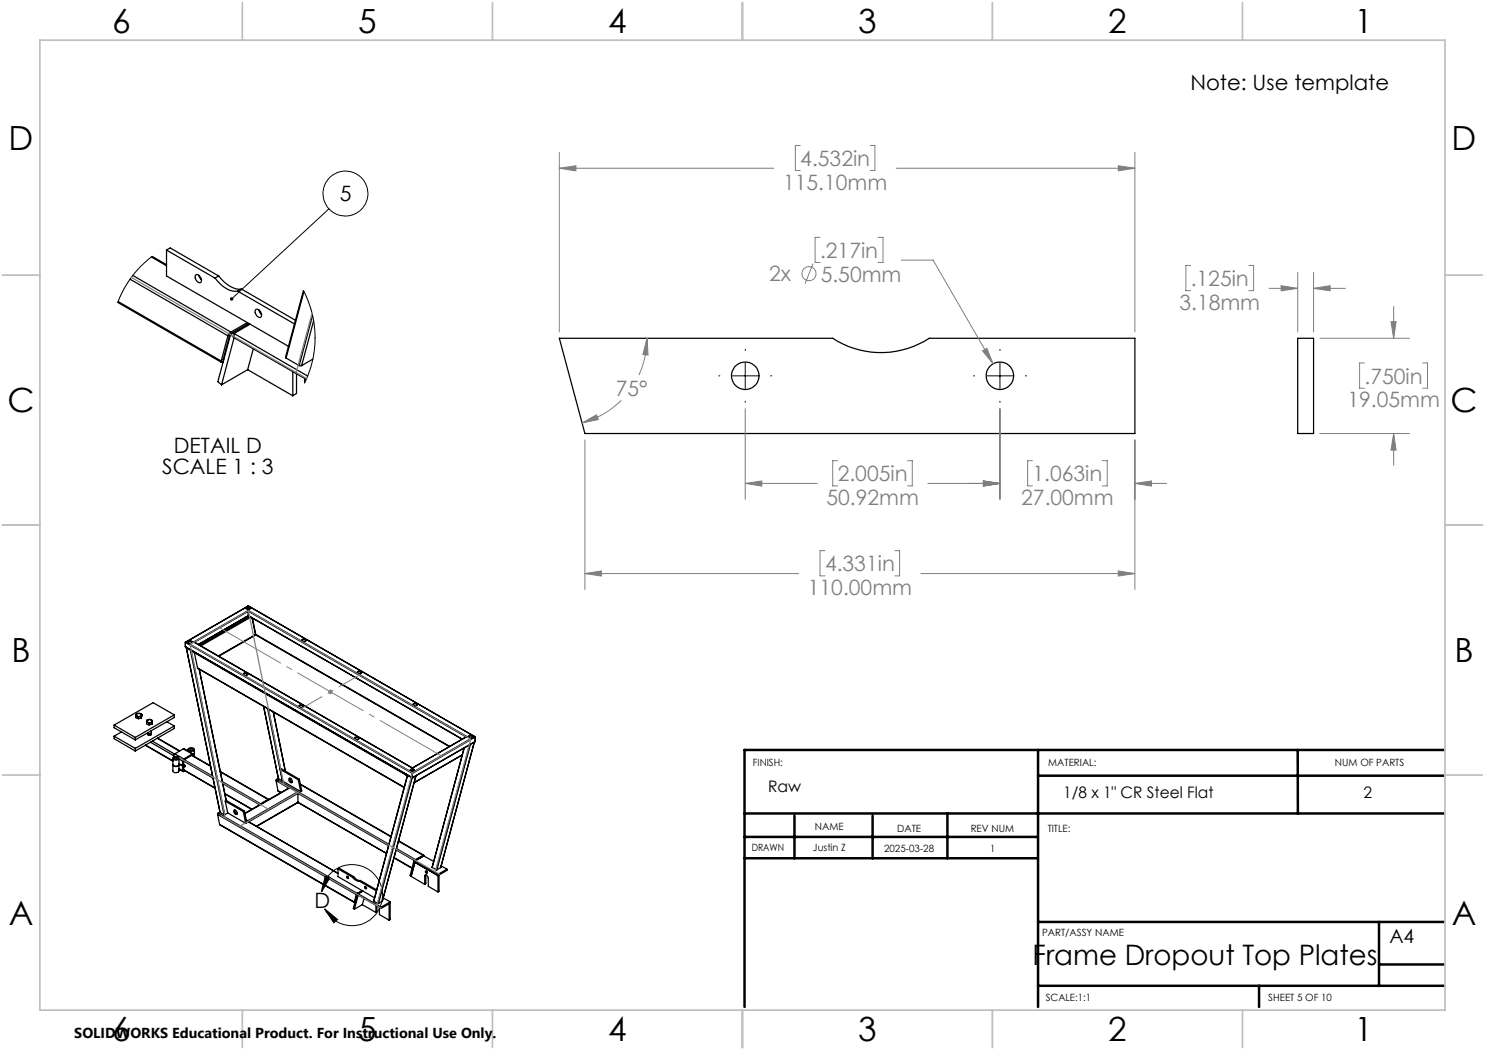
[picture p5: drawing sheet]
<svg xmlns="http://www.w3.org/2000/svg" width="297mm" height="210mm" viewBox="0 0 297 210" stroke-linecap="round" stroke-linejoin="round" font-family="sans-serif">
<g fill="none" stroke="#000" stroke-width=".25">
<path d="M26 55.8l19.6 11.4M26.6 55.1l19.6 11.3M30.3 51.4l3 1.8M30.4 51.3l2.9 1.6M33.3 50l9.7 5.6M33.3 50l.7-.4 9.7 5.6M33.3 50v5.2l24.4 14.1M39.2 55a1.01 1.01 0 0 1 .9 .5 1.01 1.01 0 0 1-.1 1 1.08 1.08 0 0 1-.8-1.5zM39.8 55.1l.1 .4 .4 .5M43 55.6a5.3 5.3 0 0 0 4.6 2.6M43.7 55.2a5.4 5.4 0 0 0 4.6 2.6M43.7 55.2l-.7 .4"/>
<path d="M47.6 58.2l11.3 6.6M48.3 57.8l-.7 .4M48.3 57.8l10.8 6.3M60.7 58.1l-3.6 13.3 .1 .2M60.8 58.3l-3.6 13.3M23.6 60.5l20.7 12M23.6 60.3l20.6 11.9M44.2 72.2a.22 .22 0 0 0 .2 .3 .22 .22 0 0 0 .3-.2M44.6 72h.1M44.8 72h-.1M45.6 67.2l-1.4 5M46 66.9l-1.4 5.1"/>
<path d="M46 66.9l.1 .1M46.1 66.8l-.1 .1M46.1 66.8l.1 .1M46.1 66.9l-2.5 9.4 .7 .7M46.1 66.9l.7 .6M46.2 66.4l-.4 .4-.2 .4M46.8 67.5h.1M46.8 66.7v.8M46.8 66.7l14.7 8.5M46.8 67.5l14.4 8.4M46.8 67.5l-2.5 9.5M49.5 64.5l-3.3 1.9"/>
<path d="M49.5 73.9l9.1 5.3M49.5 73.9l-5.2 3.1M49.7 64.7l-3.6 2.1M49.8 64.8l-3.7 2.1M50 64.8l-3.2 1.9M50.7 69.8l-1.2 4.1M51.2 61.9a1.02 1.02 0 0 1 .9 .5 1.02 1.02 0 0 1 0 1.1 1.12 1.12 0 0 1-.9-1.6zM51.8 62l.1 .5 .4 .4M57.2 71.6l2.6 1.5M58.6 74.3v4.9M59.3 74.7v4l-.7 .5M59.8 73.1h.5"/>
<path d="M60.9 75.7v.9M62.5 63.1l-2.7 10M62.6 71.8l-2.3 1.3M62.7 64.2l-2.4 8.9M111.9 67.7h54.6a17.7 17.7 0 0 0 19.3 0h41.2v19h-110zM259.5 67.7h3.2v19h-3.2zM37.1 129.4l45.4 26.2M37.1 128.5l45.4 26.2M37.1 129.4l45.4 26.1M37.1 128.5v.9M37.2 128.4l-.1 .1M37.2 128.4l45.3 26.1"/>
<path d="M37.2 128.4h.3M37.3 129.5l.8 .5M37.3 129.5l6.7 33M37.5 128.4l.4 .2 .6-.2M37.5 128.4a.51 .51 0 0 1 .5-.3 .51 .51 0 0 1 .5 .3M37.6 128.4l.3-.1 .5 .1M38.1 130h.1M38.1 130l6.7 32.9M38.2 130l6.7 32.9M38.3 130.1l42.9 24.9M38.3 130.1l42.9 24.8M38.3 130.1h.1"/>
<path d="M38.5 128.4h.2M38.7 128.4h.1zM38.7 128.4l43.8 25.2M38.9 130.6l.6 3M39.5 133.6l41.3 23.9M39.5 133.6l41.3 23.8M48.7 134.9a.59 .59 0 0 1 .8 0M48.7 134.7a.43 .43 0 0 1 .5-.2 .43 .43 0 0 1 .3 .4 .5 .5 0 0 1-.8-.1zM49.2 121.5h.1a.37 .37 0 0 1 .5-.2 .37 .37 0 0 1 .2 .5 .42 .42 0 0 1-.5 .1 .42 .42 0 0 1-.3-.4zM49.2 121.7a.6 .6 0 0 1 .9 0M49.6 123.2l.2 .1M49.7 122.1v.2"/>
<path d="M49.7 121.2h.1M49.7 123.1h.1M49.7 121.2l-12.6 7.2M49.7 123.1l-10 5.8 10-5.8M49.7 121.2l45.3 26.1M49.7 123.1l42.8 24.7M49.7 122.1l-11 6.3M49.7 121.2l-12.5 7.2M49.7 121.2v.9M49.7 122.3v.8M49.7 121.2l45.2 26.1M49.7 122.1l43.7 25.2"/>
<path d="M49.7 122.3l-10.8 6.1M49.7 122.3l43.5 25.1M49.9 123.3l-9.9 5.7M50.2 123.4l-10 5.8M50.4 123.6l.7 3.3M50.5 123.6l.7 3.3M51.1 126.9l.1 .1M51.1 126.9l-7.4 4.3M51.2 126.9v.1M51.2 127l-7.5 4.3M51.2 127l38.7 22.3M51.2 126.9l38.8 22.4"/>
<path d="M60.4 128.1a.59 .59 0 0 1 .8 0M60.5 127.9l.1-.1a.34 .34 0 0 1 .4 0 .34 .34 0 0 1 .1 .5h-.1a.38 .38 0 0 1-.4 0 .38 .38 0 0 1-.2-.4zM71.5 134.5a.63 .63 0 0 1 .9 0M71.6 134.3h.1a.38 .38 0 0 1 .4-.1 .38 .38 0 0 1 .2 .4 .44 .44 0 0 1-.5 .1 .44 .44 0 0 1-.3-.3zM22.8 147.2l4.3 2.5M22.8 147.2v.5l4.3 2.5M22.8 145v.5l4.3 2.5M22.8 145l4.3 2.5M24.3 146.4l-1.5 .8M27.1 147.5v.5M27.1 149.7v.5M27.2 143.2l.2 .1"/>
<path d="M27.2 143.2v.3l.5 .2M27.2 142.9l.2 .4M27.2 142.9v.3M27.4 143.3h.6M27.4 143.3l.3 .1M27.6 142.7l-.4 .2M27.6 142.7l.5 .1M27.7 143.4v.3M28 143.3h.3M28 143.3l-.3 .1M28.1 142.8l.2 .2M28.1 142.8l.3 .1"/>
<path d="M28.3 143.3v.3M28.3 143.6l-.6 .1M28.3 143l-.3 .3M28.3 143v.3M28.4 142.9l-.1 .1M28.4 142.9l-.1 .7M29 149l5.6 3.3M29.1 149l5.5 3.1M29.3 144.4l.3 .1M29.3 144.4v.4l.5 .2M29.4 144.2l.2 .3M29.4 144.2l-.1 .2"/>
<path d="M29.6 144.5h.5M29.6 144.5l.2 .1M29.6 146.5l.1 .3M29.6 146.9l.3-.1 .3 .2-.2-.1-.4 .1M29.6 146.7a.29 .29 0 0 0 .3 .4 .29 .29 0 0 0 .3-.4v.2l-.3 .1M29.7 143.9l-.3 .3M29.7 143.9l.5 .1M29.7 146.7l.4 .1M29.7 147h.4M29.7 146.7l-.1 .2M29.7 146.8l-.1 .1M29.8 144.6v.4"/>
<path d="M30.1 146.8l.1 .1-.1-.1M30.1 146.8l.1 .1M30.1 148.4l4.6 2.7M30.1 144.5l-.3 .1M30.2 144l.2 .3M30.2 146.2v.4l-.5 .2M30.2 144l.3 .1M30.4 144.5h-.3M30.4 144.5v.3M30.4 144.8l-.6 .2M30.4 144.3l-.3 .2M30.4 144.3v.2"/>
<path d="M30.5 144.1l-.1 .2M30.5 144.1l-.1 .7M30.5 148.2l4.4 2.6M31.5 147.7l4.4 2.5M31.5 147.6l4.4 2.6M33.4 144.3l1.5 .9M34.6 152.9a.68 .68 0 0 0 .6 .4 .68 .68 0 0 0 .6-.4M34.6 153v1.2a.68 .68 0 0 0 .6 .3 .68 .68 0 0 0 .6-.3v-1.2M34.6 152.9a.71 .71 0 0 0 1.2 0M34.6 151.5a.67 .67 0 0 1 1.2 .3 .74 .74 0 0 1-1.2-.1zM34.6 151.7v1.2M34.7 151.2v.2"/>
<path d="M34.7 151.2l.3 .1M34.9 145.2l-7.8 4.5M34.9 143v.5l-7.8 4.5M34.9 145.2v.5l-7.8 4.5M34.9 143l-4.3-2.5-7.8 4.5M34.9 143l-7.8 4.5M34.9 151.6l.1-.1a.25 .25 0 0 1 .3 0 .25 .25 0 0 1 .1 .3 .27 .27 0 0 1-.3 .1 .27 .27 0 0 1-.2-.3zM35 150.8l-.3 .4M35 150.8l1.8 1M35.8 153.9l.8 .4M35.8 151.7v1.2M35.8 152.7l.7 .4"/>
<path d="M35.8 152.8l.7 .4M35.8 151.8l.7 .4M35.8 153.7l.7 .5M36.5 154.2v.1h.3M36.5 152.2v.9M36.5 153.2v1M36.7 149.8l.1-.1 1.8 1.1M36.7 149.8l1.8 1M36.7 149.8l-1.7 1M36.7 153.1h.1M36.7 152.9a.24 .24 0 0 1 .3 .2 .24 .24 0 0 1-.2 .3l-.1-.2 .2-.1M36.7 154l.1 .1"/>
<path d="M36.7 154l6.3 3.6M36.7 153l.2 .1M36.7 152.1l-.2 .1M36.7 152.1v.9l-.2 .1M36.7 153.1v.9M36.7 153.1l-.2 .1M36.7 154l-.2 .2M36.7 152.2l5.9 3.4M36.7 153.9l6.3 3.7M36.8 151.8l-.3 .4M36.8 152l-.1 .1M36.8 151.8v.2"/>
<path d="M36.8 154.1v.2M36.8 154v.1M36.9 152l5.6 3.2M36.9 153.1l.1 .1M37 154.2l-.2 .1M37.6 149.9v.3M37.6 149.8l.1-.1a.67 .67 0 0 1 1.1 .3 .78 .78 0 0 1-1.2-.1zM38 149.8a.25 .25 0 0 1 .4-.1 .25 .25 0 0 1 .1 .3 .3 .3 0 0 1-.4 .1 .3 .3 0 0 1-.1-.3zM38.3 151.1l3.8 2.1M38.4 151.1l3.7 2.1M38.5 150.8h.2v.1M38.5 151v.1"/>
<path d="M38.5 150.8l-1.7 1M38.5 150.8v.2M38.5 151l-1.7 1M38.5 151.1h.1M38.7 150.9l-.2 .2M38.7 150.9v.3M38.8 151.2v.1M38.9 149.9l-.1 1.4M38.9 151.2v.1M44.1 154.3l9.6 5.6M44.1 154.4l9.5 5.5M44.5 156.3l7.6 4.5"/>
<path d="M44.6 156.7l7.3 4.3M44.9 158.7l5.5 3.1M45 158.8l5.3 3.1M52.7 141.3l3 14.4M53.5 141.7l3 14.5M53.6 159.9h.2M53.6 159.9l-1.5 .9M53.7 141.8l2.4 12M54.6 142.4l2.4 11.8M54.7 142.4l2.4 11.8M55.2 156.1l.4 2M55.2 156.1l2.5 1.5"/>
<path d="M55.3 155.9l-.1 .2M55.3 155.9l22.5 13M55.6 158.1l.6 .4M55.7 155.7l-.4 .2M55.7 155.7l.8 .5M56.1 153.9l.5 2.3 3.5 2.1M56.1 153.9l3.6 2.1M56.1 153.9l.2-.1 3.6 2M56.5 156.2h.1M57.8 155.7a.53 .53 0 0 1 .6 .3 .53 .53 0 0 1-.1 .6 .63 .63 0 0 1-.5-.9zM58 157.6l-9 5.1M58 157.6l1.4 .8"/>
<path d="M58.3 155.8l-.3-.2v.4l.4 .4M59.4 158.4l.2 .3M59.4 158.4l-9.8 5.7M59.6 158.7v1.7M59.6 158.7l18.1 10.4M59.6 158.7l-9.8 5.7M59.7 156l.4 2.3M59.8 141.3a.63 .63 0 0 1 .9 0M59.8 141.1a.47 .47 0 0 1 .5-.1 .47 .47 0 0 1 .3 .3 .52 .52 0 0 1-.8-.1zM59.9 155.8l-.2 .2M59.9 155.8l.5 2.4-.3 .1M60.1 156.8l18.1 10.5"/>
<path d="M60.1 156.9l18.1 10.4M70.9 147.7a.59 .59 0 0 1 .9 0M70.9 147.5a.52 .52 0 0 1 .9 .2 .46 .46 0 0 1-.5 .2 .46 .46 0 0 1-.4-.4zM81.2 154.9v.1M81.2 154.9h.1M81.4 154.9l-.2 .1M81.5 155.1l-6.7 25.1M81.5 155.1l.8 .4M82.1 153.9a.37 .37 0 0 1 .5-.1 .37 .37 0 0 1 .2 .4 .42 .42 0 0 1-.5 .1 .42 .42 0 0 1-.2-.4zM82.1 154.1a.6 .6 0 0 1 .8 0M82.3 155.5h.1M82.3 155.5l-6.7 25.2"/>
<path d="M82.4 155.6l-6.7 25.1M82.5 154.5v.2M82.5 153.6h.1M82.5 155.5v.1M82.5 153.6v.9M82.5 154.7v.9M82.6 141a.59 .59 0 0 1 .9 0M82.6 140.8a.4 .4 0 0 1 .5-.2 .4 .4 0 0 1 .3 .5h-.1a.41 .41 0 0 1-.7-.3zM82.8 156.5l9.6-5.5-9.6 5.6M83.2 155.1l-6.8 25.2M83.2 155.2l-6.8 25.1M92.9 149.6l-6.5 23.9"/>
<path d="M93.4 147.3l-10.9 6.3M93.4 147.3h.3M93.7 147.3a.51 .51 0 0 0 .5 .3 .51 .51 0 0 0 .4-.3M93.7 147.3a.54 .54 0 0 1 .9 0M93.7 147.4l.4-.2 .5 .2M93.9 149l-6.7 24.9M94.1 148.9l-6.7 25M94.6 147.3h.3M94.9 148.4l-6.8 25.1M94.9 147.3l.1 .1M94.9 147.3l-12.4 7.2M95 148.3l-12.5 7.3"/>
<path d="M95 148.3h.1M95 147.4l-12.5 7.3M95 148.3l-12.5 7.2M95 147.4v.9M43.5 162.9l27.8 16M43.5 162.9l.4 2M43.6 162.6l-.1 .3M43.6 162.6l27.8 16.1M43.9 164.9l27 15.6M43.9 164.9l27 15.5M44 162.4v.1M44 162.4l-.4 .2"/>
<path d="M44 162.5l.8 .4M44.8 162.9h.1M45 160.2l.5 2.4M45 160.2l3.6 2.1M45 160.2l.3-.1 3.6 2.1M45.3 160.1l-5.4-26.2 5.3 26.3M45.5 162.6l-.6 .3M45.5 162.6l3.6 2.1M46.8 162a.53 .53 0 0 1 .5 .3 .53 .53 0 0 1 0 .6 .63 .63 0 0 1-.5-.9zM47 162v.1a.65 .65 0 0 0 .4 .7M48.6 162.3l.5 2.4M48.9 162.2l-.3 .1"/>
<path d="M48.9 162.2l.5 2.3-.3 .2M49.2 164.1l18.4 10.6M49.2 164l.4 .1M49.3 164.1l18.3 10.6M49.6 164.1l.1 .2M52.1 160.8l-.1 .1M59.6 160.4l-8.2 4.9M59.6 160.5l17.7 10.2M59.6 160.4l17.7 10.3M59.6 160.4l-8.3 4.8M67.6 173.8v1.5l7.3 4.3M67.6 173.8l.2-.2 2.9 1.7"/>
<path d="M67.6 173.8l2.9 1.6M69.5 175.3l.2 .2M70.5 175.4a1.74 1.74 0 0 0 1.4 .8M70.7 175.3a1.48 1.48 0 0 0 1.4 .8M70.7 175.3l-.2 .1M71.3 178.9l-.4 1.5M71.4 178.8l-.4 1.5M71.4 178.8h.1M71.4 178.7l-.1 .2M71.4 178.8l-.7 2.9 .2 .1M71.4 178.8l.2 .2M71.6 179h.1"/>
<path d="M71.6 178.8l4.6 2.6M71.6 178.8v.2M71.6 179l4.6 2.7M71.6 179l-.7 2.8M71.9 176.2l3.4 2M72.1 176.1l-.2 .1M72.1 176.1l3.2 1.9M72.4 178.1l-1 .6M72.5 178.2l-1.1 .6M72.6 178.2l-1 .6M72.8 179.7l-.3 1.2M73.1 177.4l.2 .2"/>
<path d="M76.7 179.6l1.3 .8M78.8 171.6l3.6 2.1M78.8 171.5l3.6 2.1M79.2 170l3.7 2.1M79.3 169.7l3.8 2.2M79.7 168.2l4.9 2.9M79.7 168.2l5 2.9M82.2 175.3l2.7 1.6M82.8 172.3l-.8 2.8 .2 .2M82.8 172.3l.2 .2M82.9 172.1l.1 .4M83 172.5l-.8 2.8"/>
<path d="M83 172.5l4.6 2.6M83 172.1h.1M83.1 172v.1M83.1 172.1h.1M83.1 171.9l-.2 .2M84.6 171.2h.1M84.6 171.2l-1.5 .8M84.6 171.1l.1 .1M84.6 171.1l-1.5 .8M84.6 171.2l-1.8 1.1M84.9 175.2v-.1a.46 .46 0 0 1 .6 0 .46 .46 0 0 1 .2 .5v1.7l1.9 1.1M84.9 175.2v1.7"/>
<path d="M85.1 174.2a.24 .24 0 0 1 .3 .1 .24 .24 0 0 1-.1 .4zM85.2 175v.1M85.2 175.1l-.3 .1M85.2 175.1v1.6l-.3 .2M85.3 174.2l.2 .3M86.4 173.5h.1M86.4 173.5l.8 .4M86.7 172.3l-1.9-1.1-1.8 1 4.6 2.7M87.2 173.9h.2M87.6 174.9v3.5M87.6 175.1l.2-.1v3.3l-.2 .1M88.1 173.5l-.7 .4"/>
<path d="M88.2 173.5h-.1M88.2 173.2l1.2 .6M89.4 173.8l-1.8 1.1M89.4 173.8v.3l-1.8 1M70.9 180.4l.1 .1M71 180.5h.1M71 180.4h.1M71 180.3v.1M72.5 180.9l2.7 1.6M72.5 180.9l-1.6 .9M74.8 180.2l.8 .5M75.2 181v1.5"/>
<path d="M75.4 181.2v1.2l-.2 .1M75.6 180.7h.1M75.9 181.5v1.4l1.9 1.1M76.2 181.7l1.8-1.1-.2 .2v3.2M76.2 181.4v.3M76.4 180.3l-.7 .4M78 180.4v3.5l-.2 .1M78 180.4l-1.8 1"/>
<circle cx="149" cy="75.2" r="2.75"/>
<circle cx="200" cy="75.2" r="2.75"/>
<circle cx="69.5" cy="175.5" r=".23"/>
<circle cx="73.1" cy="177.6" r=".23"/>
</g>
<g fill="none" stroke="#000" stroke-width=".2">
<path d="M30.4 51.3l-2.5 2.2-1.8 2.2-1.4 2.2-1.1 2.6M60.7 58.1l.9 2 .7 2.2 .5 2 .2 2.3v2.5l-.4 2.7-.7 2.5-1 2.3M65.8 41.8l-19.5 18M143.8 75.2h.2M146.5 75.2h5.1M149 69.9v.2M149 72.6v5.1M154.1 75.2h.2M194.7 75.2h.2M197.4 75.2h5.1M200 69.9v.2M200 72.6v5.1"/>
<path d="M205.1 75.2h.2M149 80.2v.3M200 80.2v.3M64.3 178.4a6.1 6.1 0 0 1 8.7-4.9 6.1 6.1 0 0 1 1.8 9.7 6.1 6.1 0 0 1-9.9-1.4M65.1 175.1l.9 .4-1.7 2.9zM64.9 181.8l2.6 2.1-.8 .7z"/>
<circle cx="69.1" cy="38.7" r="4.5"/>
</g>
<g fill="none" stroke="#808080" stroke-width=".2">
<path d="M111.9 33.6l3.3-.4v1zM111.9 30.5v35.9M111.9 33.6h42.9M160.1 29.1h-1v5h1M174 29.1h1v5h-1M179.2 33.6h47.8M223.7 33.2l3.3 .4-3.3 .6zM227 30.5v35.9M162.6 52.7l-1.6 4.1M164 47.5h-1v5h1M175.6 47.5h1v5h-1M180.3 52h6.3l12 20.8"/>
<path d="M238.1 53.1h-.9v5h.9M249.8 53.1h.9v5h-.9M253.8 57.7h5.7M256.2 57.1l3.3 .6-3.3 .5zM259.5 54.5v11.9M262.7 57.7l3.3-.6v1.1zM262.7 54.5v11.9M262.7 57.7h6.4M129.4 67.7l.2 3.3-1-.1zM129.4 67.7a18.1 18.1 0 0 1-1.6 7.3M196.5 70.2l.9-.5 1.2 3.1zM264 67.7h17.9"/>
<path d="M272.9 72.6h-1v5h1M278.2 64.3h1l-.5 3.4zM278.7 61.3v6.4M284.6 72.6h.9v5h-.9M116.4 84.6l2.9-1.6 .4 .9zM117 88v29.9M124.2 80.1a17.6 17.6 0 0 1-7.8 4.5M149 96.7l3.4-.5v1zM149 96.7h14.4M149 81.7v18.2M167.5 92.1h-1v5.1h1M181.5 92.1h1v5.1h-1"/>
<path d="M185.6 96.7h14.4M196.7 96.2l3.3 .5-3.3 .5zM200 81.7v18.2M206.5 92.1h-1v5.1h1M220.5 92.1h.9v5.1h-.9M227 96.7l3.3-.5v1zM227 88v29.9M227 96.7h6.3M264 86.7h17.9M278.7 86.7l.5 3.3h-1zM278.7 86.7v6.4M117 114.7l3.3-.5v1z"/>
<path d="M117 114.7h42.7M165 110.1h-1v5.1h1M179 110.1h.9v5.1h-.9M184.2 114.7h42.8M223.7 114.2l3.3 .5-3.3 .5zM65.6 138.4h1M65.7 138l.7 .7M66.1 137.9v1M66.4 138l-.7 .7"/>
<circle cx="161.8" cy="54.7" r="1.41"/>
</g>
<path d="M88.3 151.2l-44.5-25.7" fill="none" stroke="#808080" stroke-width=".2" stroke-dasharray="15.2 1.3 1.3 1.3" stroke-dashoffset="1" stroke-linecap="butt"/>
<path d="M60.2 141.7l11.7-6.7" fill="none" stroke="#808080" stroke-width=".2" stroke-dasharray="15.2 1.3 1.3 1.3" stroke-dashoffset="10.4" stroke-linecap="butt"/>
<g fill="none" stroke="#808080" stroke-width=".25">
<path d="M26.3 55.5l35 20.2M62.4 62.6l-3.2 11.9M38 128.9l7.1 34.7M38 128.9l44.5 25.7M49.7 122.2l-11.7 6.7M49.7 122.2l44.5 25.6M49.7 122.2l7.1 34.7M35.8 151.5l18 10.4M55.8 156.3l32.2 18.6M59.6 158.5l-11.7 6.8M82.5 154.6l-7.1 26.5M94.2 147.8l-11.7 6.8"/>
<path d="M94.2 147.8l-7.2 26.6M44.1 163.1l32.2 18.6"/>
</g>
<g fill="none" stroke="#000" stroke-width=".5">
<path d="M207.6 150v51.4M207.6 155.1h81.2M259.5 150l.1 12.7M288.8 150h-139.9v51.4M148.9 162.7h139.9M148.9 171.7h58.6M148.9 167.4h58.7M158.9 163.2v8.5M174.5 163.2v8.5M189.5 162.7v9M207.6 197.2h81.2M207.6 184.4h81.2"/>
<path d="M251.8 197.2v4.2M275.8 184.4v12.8M275.8 192.9h13"/>
</g>
<g fill="none" stroke="#c0c0c0" stroke-width=".35">
<path d="M8 8h281v194h-281zM48.5 .5v7.5M98.5 .5v7.5M148.5 .5v7.5M198.5 .5v7.5M248.5 .5v7.5M.5 55h7.5M289 55h7.5M.5 105h7.5M289 105h7.5M.5 155h7.5M289 155h7.5"/>
<path d="M48.5 202v7.5M98.5 202v7.5M148.5 202v7.5M198.5 202v7.5M248.5 202v7.5"/>
</g>
<path d="M64.9 181.8l2.6 2.1-.8 .7zM65.1 175.1l.9 .4-1.7 2.9zM46.1 59.5v.5l.2-.2-.2 .2a.35 .35 0 0 0 .5 0 .35 .35 0 0 0 0-.5 .35 .35 0 0 0-.5 0z" fill="#000"/>
<path d="M223.7 33.2l3.3 .4-3.3 .6zM111.9 33.6l3.3-.4v1zM117 114.7l3.3-.5v1zM223.7 114.2l3.3 .5-3.3 .5zM116.4 84.6l2.9-1.6 .4 .9zM129.4 67.7l.2 3.3-1-.1zM227 96.7l3.3-.5v1zM196.7 96.2l3.3 .5-3.3 .5zM196.7 96.2l3.3 .5-3.3 .5zM149 96.7l3.4-.5v1zM196.5 70.2l2.1 2.6-1.2-3.1zM262.7 57.7l3.3-.6v1.1zM256.2 57.1l3.3 .6-3.3 .5zM278.7 86.7l.5 3.3h-1zM278.2 64.3h1l-.5 3.4z" fill="#808080"/>
<g font-size="6.7">
<text x="22.4" y="6.6">6</text>
<text x="71.7" y="6.6">5</text>
<text x="121.7" y="6.6">4</text>
<text x="171.7" y="6.6">3</text>
<text x="221.7" y="6.6">2</text>
<text x="270.9" y="6.6">1</text>
<text x="1.7" y="29.9">D</text>
<text x="290.3" y="29.9">D</text>
<text x="1.5" y="82.4">C</text>
<text x="290.1" y="82.4">C</text>
<text x="2.3" y="132.4">B</text>
<text x="290.9" y="132.4">B</text>
<text x="1.7" y="184.9">A</text>
<text x="290.3" y="184.9">A</text>
<text x="22.4" y="208.2">6</text>
<text x="71.7" y="208.2">5</text>
<text x="121.7" y="208.2">4</text>
<text x="171.7" y="208.2">3</text>
<text x="221.7" y="208.2">2</text>
<text x="270.9" y="208.2">1</text>
</g>
<text font-size="5.6" x="206.5" y="193.1">Frame Dropout Top Plates</text>
<g font-size="4.2">
<text x="238.1" y="18.1">Note: Use template</text>
<text x="67.9" y="40.2">5</text>
<text x="32.4" y="94.7">SCALE 1 : 3</text>
<text x="34.8" y="90.5">DETAIL D</text>
<text x="62.9" y="181.6">D</text>
</g>
<g font-size="4.2" fill="#808080">
<text x="160.1" y="33.2">4.532in</text>
<text x="156.6" y="37.9">115.10mm</text>
<text x="164" y="51.6">.217in</text>
<text x="153.8" y="56.3">2x</text>
<text x="164.1" y="56.3">5.50mm</text>
<text x="238.1" y="57.2">.125in</text>
<text x="235.9" y="61.9">3.18mm</text>
<text x="272.9" y="76.7">.750in</text>
<text x="123.2" y="79.1">75°</text>
<text x="269.5" y="81.5">19.05mm</text>
<text x="165.3" y="101">50.92mm</text>
<text x="167.5" y="96.2">2.005in</text>
<text x="204.2" y="101">27.00mm</text>
<text x="206.5" y="96.2">1.063in</text>
<text x="161.6" y="119">110.00mm</text>
<text x="165" y="114.2">4.331in</text>
</g>
<text font-size="3.9" x="277.9" y="188.5">A4</text>
<g font-size="3.2">
<text x="153.6" y="158.5">Raw</text>
<text x="212.6" y="159.6">1/8 x 1&quot; CR Steel Flat</text>
<text x="272.7" y="159.6">2</text>
</g>
<text font-size="2.9" x="14.9" y="207.6">SOLIDWORKS Educational Product. For Instructional Use Only.</text>
<g font-size="2">
<text x="150.6" y="153.2">FINISH:</text>
<text x="209.7" y="153.2">MATERIAL:</text>
<text x="267" y="153.2">NUM OF PARTS</text>
<text x="163" y="166.1">NAME</text>
<text x="179.4" y="166.3">DATE</text>
<text x="194.1" y="166.3">REV NUM</text>
<text x="209.5" y="166.3">TITLE:</text>
<text x="150.3" y="170.1">DRAWN</text>
<text x="162.6" y="170.1">Justin Z</text>
<text x="176.8" y="170.4">2025-03-28</text>
<text x="198" y="170.4">1</text>
<text x="208.4" y="187.1">PART/ASSY NAME</text>
<text x="209.2" y="200.3">SCALE:1:1</text>
<text x="253.7" y="200.3">SHEET 5 OF 10</text>
</g>
</svg>
